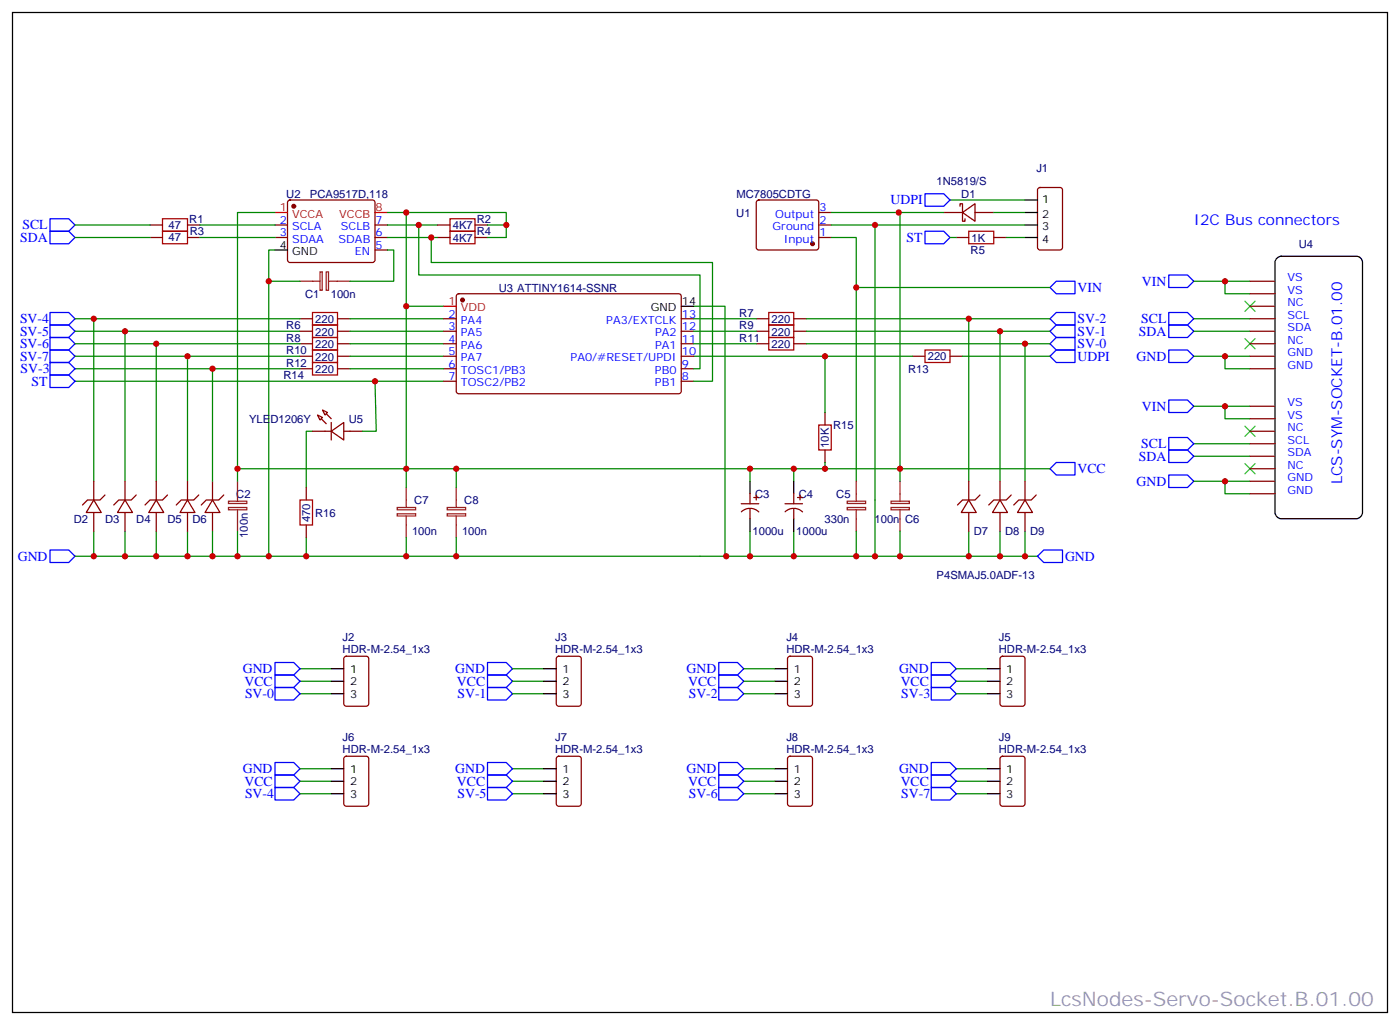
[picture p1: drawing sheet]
<svg xmlns="http://www.w3.org/2000/svg" width="395mm" height="289mm" viewBox="0 0 395 289" stroke-linecap="round" stroke-linejoin="round" font-family="sans-serif">
<g fill="none" stroke="#008700" stroke-width=".35">
<path d="M77.6 60h-10.6v75.8M109.4 60h33.5v3.5M114.7 60v26.4M234.6 60h19.4v75.8M253.6 60h12.7M268.1 56.4h21.2M280.5 60h8.8M21.2 63.5h21.1M21.2 67h21.1M56.4 63.5h21.2M56.4 67h21.2M75.8 79.4h8.9"/>
<path d="M77.6 70.6h-1.8v86.4M109.4 70.6h1.7v8.8h-12.3M109.4 63.5h14.1M109.4 67h14.1M118.2 63.5v14.1h79.4v26.5h-1.8M121.7 67v7.1h79.4v33.5h-5.3M137.6 63.5h5.3v3.5h-5.3M234.6 63.5h12.3v93.5M234.6 67h7.1v14.1h54.6M246.9 63.5h42.4M268.1 67h1.8M284 67h5.3"/>
<path d="M336.9 79.4h15.9M345.7 79.4v3.5h7.1M21.2 90h63.5M21.2 93.5h63.5M21.2 97h63.5M26.5 90v45.8M35.3 93.5v42.3M44.1 97v38.8M98.8 90h26.4M98.8 93.5h26.4M98.8 97h26.4M125.2 86.4h-10.5v45.9h181.6"/>
<path d="M195.8 86.4h8.8v70.6h.4M195.8 90h17.6M195.8 93.5h17.6M195.8 97h17.6M227.5 90h68.8M227.5 93.5h68.8M227.5 97h68.8M241.7 81.1v54.7M273.4 90v45.8M282.2 93.5v42.3M289.3 97v38.8M336.9 90h15.9"/>
<path d="M336.9 93.5h15.9M21.2 100.5h63.5M21.2 107.6h104M21.2 104.1h63.5M52.9 100.5v35.3M60 104.1v31.7M98.8 100.5h26.4M98.8 104.1h26.4M105.8 107.6l.4 14.1h-3.9M195.8 100.5h61.7M232.8 100.5v15.9M271.6 100.5h24.7"/>
<path d="M336.9 100.5h15.9M336.9 114.7h15.9M345.7 114.7v3.5h7.1M345.7 100.5v3.6h7.1M67 132.3h47.7v5.3M88.2 121.7h-1.8v15.9M128.8 132.3v5.3M211.7 132.3v3.5M224 132.3v3.5M232.8 130.5v1.8M336.9 135.8h15.9M336.9 128.8h15.9"/>
<path d="M336.9 125.2h15.9M345.7 135.8v3.5h7.1M21.2 157h271.6M26.5 149.9v7.1M35.3 149.9v7.1M44.1 149.9v7.1M52.9 149.9v7.1M60 149.9v7.1M67 149.9v7.1M86.4 151.7v5.3M114.7 151.7v5.3M128.8 151.7v5.3"/>
<path d="M211.7 149.9v7.1M224 149.9v7.1M241.7 149.9v7.1M254 149.9v7.1M273.4 149.9v7.1M282.2 149.9v7.1M289.3 149.9v7.1M84.7 188.7h8.8M84.7 192.3h8.8M84.7 195.8h8.8M144.6 188.7h8.9M144.6 192.3h8.9"/>
<path d="M144.6 195.8h8.9M209.9 188.7h8.8M209.9 192.3h8.8M209.9 195.8h8.8M269.9 188.7h8.8M269.9 192.3h8.8M269.9 195.8h8.8M84.7 217h8.8M144.6 217h8.9M209.9 217h8.8M269.9 217h8.8M84.7 224h8.8"/>
<path d="M84.7 220.5h8.8M144.6 224h8.9M144.6 220.5h8.9M209.9 224h8.8M209.9 220.5h8.8M269.9 224h8.8M269.9 220.5h8.8"/>
</g>
<g fill="none" stroke="#00f" stroke-width=".35">
<path d="M261.1 54.7h5.2l1.8 1.7-1.8 1.8h-5.2zM14.1 65.3h5.3l1.8 1.7-1.8 1.8h-5.3zM14.1 61.7h5.3l1.8 1.8-1.8 1.8h-5.3zM261.1 65.3h5.2l1.8 1.7-1.8 1.8h-5.2zM298.1 79.4h5.3v3.5h-5.3l-1.8-1.8zM329.8 77.6h5.3l1.8 1.8-1.8 1.7h-5.3zM14.1 88.2h5.3l1.8 1.8-1.8 1.7h-5.3zM14.1 91.7h5.3l1.8 1.8-1.8 1.7h-5.3zM14.1 95.2h5.3l1.8 1.8-1.8 1.8h-5.3zM14.1 98.8h5.3l1.8 1.7-1.8 1.8h-5.3zM296.3 90l1.8-1.8h5.3v3.5h-5.3zM298.1 91.7h5.3v3.5h-5.3l-1.8-1.7z"/>
<path d="M298.1 95.2h5.3v3.6h-5.3l-1.8-1.8zM329.8 98.8h5.3l1.8 1.7-1.8 1.8h-5.3zM329.8 88.2h5.3l1.8 1.8-1.8 1.7h-5.3zM329.8 91.7h5.3l1.8 1.8-1.8 1.7h-5.3zM14.1 105.8h5.3l1.8 1.8-1.8 1.8h-5.3zM14.1 102.3h5.3l1.8 1.8-1.8 1.7h-5.3zM296.3 100.5l1.8-1.7h5.3v3.5h-5.3zM329.8 112.9h5.3l1.8 1.8-1.8 1.7h-5.3zM296.3 132.3l1.8-1.8h5.3v3.6h-5.3zM329.8 134.1h5.3l1.8 1.7-1.8 1.8h-5.3zM329.8 123.5h5.3l1.8 1.7-1.8 1.8h-5.3zM329.8 127h5.3l1.8 1.8-1.8 1.7h-5.3z"/>
<path d="M14.1 155.2h5.3l1.8 1.8-1.8 1.8h-5.3zM292.8 157l1.8-1.8h5.3v3.6h-5.3zM77.6 187h5.3l1.8 1.7-1.8 1.8h-5.3zM77.6 190.5h5.3l1.8 1.8-1.8 1.7h-5.3zM77.6 194h5.3l1.8 1.8-1.8 1.8h-5.3zM137.6 194h5.3l1.7 1.8-1.7 1.8h-5.3zM137.6 190.5h5.3l1.7 1.8-1.7 1.7h-5.3zM137.6 187h5.3l1.7 1.7-1.7 1.8h-5.3zM202.8 194h5.3l1.8 1.8-1.8 1.8h-5.3zM202.8 190.5h5.3l1.8 1.8-1.8 1.7h-5.3zM202.8 187h5.3l1.8 1.7-1.8 1.8h-5.3zM262.8 194h5.3l1.8 1.8-1.8 1.8h-5.3z"/>
<path d="M262.8 190.5h5.3l1.8 1.8-1.8 1.7h-5.3zM262.8 187h5.3l1.8 1.7-1.8 1.8h-5.3zM77.6 218.7h5.3l1.8 1.8-1.8 1.7h-5.3zM77.6 215.2h5.3l1.8 1.8-1.8 1.7h-5.3zM137.6 215.2h5.3l1.7 1.8-1.7 1.7h-5.3zM137.6 218.7h5.3l1.7 1.8-1.7 1.7h-5.3zM202.8 215.2h5.3l1.8 1.8-1.8 1.7h-5.3zM202.8 218.7h5.3l1.8 1.8-1.8 1.7h-5.3zM262.8 215.2h5.3l1.8 1.8-1.8 1.7h-5.3zM262.8 218.7h5.3l1.8 1.8-1.8 1.7h-5.3zM77.6 222.2h5.3l1.8 1.8-1.8 1.8h-5.3zM137.6 222.2h5.3l1.7 1.8-1.7 1.8h-5.3z"/>
<path d="M202.8 222.2h5.3l1.8 1.8-1.8 1.8h-5.3zM262.8 222.2h5.3l1.8 1.8-1.8 1.8h-5.3z"/>
</g>
<g fill="none" stroke="#870000" stroke-width=".35">
<path d="M81.4 56.7l.4-.3h23.3l.5 .3 .2 .5v16.5l-.7 .4-23.5-.1-.5-.6v-16.2zM213.7 56.7l.4-.3h16.3l.5 .3 .2 .5v12.7l-.3 .4-.4 .3h-16.3l-.5-.3-.2-.4v-12.7zM231.1 60h3.5M266.3 60h5.3M270.9 58.2v-.7h.7v4.9h.7v-.7M271.6 60l3.6-2.5v4.9zM275.2 60h5.3M293 53.1l.5-.2h5.7l.6 .4 .1 16.6-.5 .6-5.9 .1-.6-.5-.1-16.5zM42.3 63.5h3.6M42.3 67h3.6M52.9 63.5h3.5M52.9 67h3.5"/>
<path d="M77.6 63.5h3.5M77.6 67h3.5M105.8 63.5h3.6M105.8 67h3.6M105.8 70.6h3.6M123.5 63.5h3.5M123.5 67h3.5M134.1 63.5h3.5M134.1 67h3.5M231.1 63.5h3.5M231.1 67h3.5M269.9 67h3.5"/>
<path d="M280.5 67h3.5M352.8 79.4h7M84.7 90h3.5M84.7 93.5h3.5M84.7 97h3.5M95.2 90h3.6M95.2 93.5h3.6M95.2 97h3.6M125.2 90h3.6M125.2 93.5h3.6M125.2 97h3.6M129 83.1l.5-.2 62.3 .1 .5 .6-.1 27.1-.6 .4h-62.4l-.4-.7v-26.8z"/>
<path d="M192.3 90h3.5M192.3 93.5h3.5M192.3 97h3.5M213.4 90h3.6M213.4 93.5h3.6M213.4 97h3.6M224 90h3.5M224 93.5h3.5M224 97h3.5M352.8 82.9h7M352.8 86.4h7M352.8 90h7"/>
<path d="M352.8 93.5h7M352.8 97h7M84.7 100.5h3.5M84.7 104.1h3.5M89.6 117.1l1.4 .7-.7 .7zM91 115.7l1.4 .7-.7 .7zM93.5 119.2v5M95.2 100.5h3.6M95.2 104.1h3.6M125.2 100.5h3.6M125.2 104.1h3.6M125.2 107.6h3.6"/>
<path d="M192.3 100.5h3.5M192.3 104.1h3.5M192.3 107.6h3.5M232.8 116.4v3.5M257.5 100.5h3.6M268.1 100.5h3.5M352.8 100.5h7M352.8 104.1h7M352.8 118.2h7M352.8 114.7h7M26.5 135.8v5.3M29.6 139.7l-1.4 1.4h-3.5l-1.4 1.4"/>
<path d="M35.3 135.8v5.3M38.5 139.7l-1.5 1.4h-3.5l-1.4 1.4M44.1 135.8v5.3M47.3 139.7l-1.4 1.4h-3.6l-1.4 1.4M52.9 135.8v5.3M56.1 139.7l-1.4 1.4h-3.5l-1.5 1.4M60 135.8v5.3M63.1 139.7l-1.4 1.4h-3.5l-1.4 1.4M86.4 137.6v3.5M88.2 121.7h5.3M93.5 121.7l3.5-2.5v5zM97 121.7h5.3"/>
<path d="M211.7 139.3v2.9M213.4 139.7v1.4M224 139.3v2.9M225.8 139.7v1.4M232.8 127v3.5M273.4 135.8v5.3M276.6 139.7l-1.4 1.4h-3.6l-1.4 1.4M282.2 135.8v5.3M285.4 139.7l-1.4 1.4h-3.5l-1.5 1.4M289.3 135.8v5.3M292.5 139.7l-1.5 1.4h-3.5l-1.4 1.4M352.8 121.7h7"/>
<path d="M352.8 139.3h7M352.8 135.8h7M352.8 132.3h7M352.8 128.8h7M352.8 125.2h7M26.5 141.1l2.1 3.5h-4.3zM26.5 144.6v5.3M35.3 141.1l2.1 3.5h-4.2zM35.3 144.6v5.3M44.1 141.1l2.1 3.5h-4.2zM44.1 144.6v5.3M52.9 141.1l2.1 3.5h-4.2z"/>
<path d="M52.9 144.6v5.3M60 141.1l2.1 3.5h-4.2zM60 144.6v5.3M86.4 148.2v3.5M209.2 142.2h4.9M209.2 144.4a3.5 3.5 0 0 1 4.9 .1M211.7 143.6v2.8M212.7 140.4h1.4M221.5 142.2h5M221.6 144.4a3.5 3.5 0 0 1 4.9 .1M224 143.6v2.8M225.1 140.4h1.4"/>
<path d="M273.4 141.1l2.1 3.5h-4.2zM273.4 144.6v5.3M282.2 141.1l2.1 3.5h-4.2zM282.2 144.6v5.3M289.3 141.1l2.1 3.5h-4.2zM289.3 144.6v5.3M97.2 185.4l.5-.2h5.7l.6 .4 .1 13-.5 .7h-5.9l-.6-.4-.1-13zM157.2 185.4l.5-.2h5.6l.7 .4v13l-.4 .7h-5.9l-.7-.4v-13zM222.5 185.4l.5-.2h5.6l.7 .4v13l-.5 .7h-5.8l-.7-.4-.1-13zM282.5 185.4l.4-.2h5.7l.6 .4 .1 13-.5 .7h-5.9l-.6-.4-.1-13zM97.2 213.6l.5-.2h5.7l.6 .5 .1 12.9-.5 .7h-5.9l-.6-.4-.1-13zM157.2 213.6l.5-.2h5.6l.7 .5v12.9l-.4 .7h-5.9l-.7-.4v-13z"/>
<path d="M222.5 213.6l.5-.2h5.6l.7 .5v12.9l-.5 .7h-5.8l-.7-.4-.1-13zM282.5 213.6l.4-.2h5.7l.6 .5 .1 12.9-.5 .7h-5.9l-.6-.4-.1-13z"/>
</g>
<g fill="#870000" stroke="#870000" stroke-width=".35">
<path d="M90.7 118.2l1.4 1.4z"/>
<path d="M92.1 116.8l1.4 1.4z"/>
<circle cx="82.9" cy="58.2" r=".53"/>
<circle cx="229.3" cy="68.8" r=".53"/>
<circle cx="130.5" cy="84.7" r=".53"/>
</g>
<path d="M77.6 60h3.5M105.8 60h3.6M125.2 86.4h3.6" fill="none" stroke="#f00" stroke-width=".35"/>
<g fill="none" stroke="#000" stroke-width=".35">
<path d="M3.5 3.5h388.1v282.3h-388.1zM289.3 56.4h3.5M289.3 60h3.5M77.6 70.6h3.5M289.3 63.5h3.5M289.3 67h3.5M360.4 72.8l1.2-.5h21.2a1.76 1.76 0 0 1 1.7 1.8v70.5a1.89 1.89 0 0 1-1.7 1.8h-21.2a1.89 1.89 0 0 1-1.8-1.8v-70.5zM192.3 86.4h3.5M211.7 135.8v3.5M224 135.8v3.5M211.7 146.4v3.5M224 146.4v3.5"/>
<path d="M93.5 195.8h3.5M93.5 188.7h3.5M93.5 192.3h3.5M153.5 195.8h3.5M153.5 188.7h3.5M153.5 192.3h3.5M218.7 195.8h3.5M218.7 188.7h3.5M218.7 192.3h3.5M278.7 195.8h3.5M278.7 188.7h3.5M278.7 192.3h3.5"/>
<path d="M93.5 217h3.5M153.5 217h3.5M218.7 217h3.5M278.7 217h3.5M93.5 224h3.5M93.5 220.5h3.5M153.5 224h3.5M153.5 220.5h3.5M218.7 224h3.5M218.7 220.5h3.5M278.7 224h3.5M278.7 220.5h3.5"/>
</g>
<g fill="none" stroke="#a10000" stroke-width=".35">
<path d="M45.9 61.7h7v3.6h-7zM45.9 65.3h7v3.5h-7zM127 61.7h7.1v3.6h-7.1zM127 65.3h7.1v3.5h-7.1zM273.4 65.3h7.1v3.5h-7.1zM88.2 88.2h7v3.5h-7zM88.2 91.7h7v3.5h-7zM88.2 95.2h7v3.6h-7zM88.2 98.8h7v3.5h-7zM217 88.2h7v3.5h-7zM217 91.7h7v3.5h-7zM217 95.2h7v3.6h-7z"/>
<path d="M261.1 98.8h7v3.5h-7zM88.2 102.3h7v3.5h-7zM231.1 119.9h3.5v7.1h-3.5zM84.7 141.1h3.5v7.1h-3.5z"/>
</g>
<g fill="none" stroke="#8c2424" stroke-width=".35">
<path d="M84.7 79.4h5.6M90.3 76.7h.6v5.2h-.6zM92.1 76.7h.6v5.2h-.6zM92.8 79.4h6M67 135.8v5.7M114.7 137.6v5.6M128.8 137.6v5.6M241.7 135.8v5.7M254 135.8v5.7M64.5 143.2h5.2v.7h-5.2zM64.5 141.5h5.2v.6h-5.2zM67 143.9v6"/>
<path d="M112.1 145h5.2v.6h-5.2zM112.1 143.2h5.2v.7h-5.2zM114.7 145.7v6M126.2 145h5.2v.6h-5.2zM126.2 143.2h5.2v.7h-5.2zM128.8 145.7v6M239.1 143.2h5.2v.7h-5.2zM239.1 141.5h5.2v.6h-5.2zM241.7 143.9v6M251.5 143.2h5.1v.7h-5.1zM251.5 141.5h5.1v.6h-5.1zM254 143.9v6"/>
</g>
<path d="M351.4 95.6l2.8 2.8M351.4 85l2.8 2.8M354.2 95.6l-2.8 2.8M354.2 85l-2.8 2.8M351.4 120.3l2.8 2.8M351.4 130.9l2.8 2.8M354.2 120.3l-2.8 2.8M354.2 130.9l-2.8 2.8" fill="none" stroke="#3c3" stroke-width=".35"/>
<g fill="#c00">
<circle cx="241.7" cy="81.1" r=".88"/>
<circle cx="345.7" cy="79.4" r=".88"/>
<circle cx="345.7" cy="114.7" r=".88"/>
<circle cx="345.7" cy="100.5" r=".88"/>
<circle cx="345.7" cy="135.8" r=".88"/>
<circle cx="211.7" cy="157" r=".88"/>
<circle cx="224" cy="157" r=".88"/>
<circle cx="241.7" cy="157" r=".88"/>
<circle cx="86.4" cy="157" r=".88"/>
<circle cx="67" cy="157" r=".88"/>
<circle cx="254" cy="157" r=".88"/>
<circle cx="246.9" cy="157" r=".88"/>
<circle cx="253.6" cy="60" r=".88"/>
<circle cx="246.9" cy="63.5" r=".88"/>
<circle cx="142.9" cy="63.5" r=".88"/>
<circle cx="114.7" cy="157" r=".88"/>
<circle cx="114.7" cy="60" r=".88"/>
<circle cx="114.7" cy="86.4" r=".88"/>
<circle cx="128.8" cy="157" r=".88"/>
<circle cx="224" cy="132.3" r=".88"/>
<circle cx="211.7" cy="132.3" r=".88"/>
<circle cx="254" cy="132.3" r=".88"/>
<circle cx="114.7" cy="132.3" r=".88"/>
<circle cx="128.8" cy="132.3" r=".88"/>
<circle cx="232.8" cy="132.3" r=".88"/>
<circle cx="232.8" cy="100.5" r=".88"/>
<circle cx="289.3" cy="157" r=".88"/>
<circle cx="282.2" cy="157" r=".88"/>
<circle cx="273.4" cy="157" r=".88"/>
<circle cx="26.5" cy="157" r=".88"/>
<circle cx="35.3" cy="157" r=".88"/>
<circle cx="44.1" cy="157" r=".88"/>
<circle cx="52.9" cy="157" r=".88"/>
<circle cx="26.5" cy="90" r=".88"/>
<circle cx="35.3" cy="93.5" r=".88"/>
<circle cx="44.1" cy="97" r=".88"/>
<circle cx="52.9" cy="100.5" r=".88"/>
<circle cx="75.8" cy="157" r=".88"/>
<circle cx="67" cy="132.3" r=".88"/>
<circle cx="60" cy="157" r=".88"/>
<circle cx="60" cy="104.1" r=".88"/>
<circle cx="105.8" cy="107.6" r=".88"/>
<circle cx="289.3" cy="97" r=".88"/>
<circle cx="282.2" cy="93.5" r=".88"/>
<circle cx="273.4" cy="90" r=".88"/>
<circle cx="205" cy="157" r=".88"/>
<circle cx="118.2" cy="63.5" r=".88"/>
<circle cx="121.7" cy="67" r=".88"/>
<circle cx="75.8" cy="79.4" r=".88"/>
</g>
<text font-size="5.6" fill="#999" x="296.3" y="284">LcsNodes-Servo-Socket.B.01.00</text>
<g font-size="4.2" fill="#00f">
<text x="336.9" y="63.5">I2C Bus connectors</text>
<text x="378.8" y="136.7" transform="rotate(-90 378.8 136.7)">LCS-SYM-SOCKET-B.01.00</text>
</g>
<g font-size="3.9" fill="#00f">
<text x="251.3" y="57.7">UDPI</text>
<text x="6.3" y="64.7">SCL</text>
<text x="5.7" y="68.3">SDA</text>
<text x="255.8" y="68.3">ST</text>
<text x="304.1" y="82.5">VIN</text>
<text x="322.3" y="80.6">VIN</text>
<text x="5.6" y="91.2">SV-4</text>
<text x="5.6" y="94.8">SV-5</text>
<text x="304.1" y="91.3">SV-2</text>
<text x="304.1" y="94.8">SV-1</text>
<text x="321.4" y="94.7">SDA</text>
<text x="322.1" y="91.2">SCL</text>
<text x="5.6" y="98.3">SV-6</text>
<text x="5.6" y="101.8">SV-7</text>
<text x="304.1" y="101.9">UDPI</text>
<text x="304.1" y="98.3">SV-0</text>
<text x="320.8" y="101.8">GND</text>
<text x="5.8" y="105.3">SV-3</text>
<text x="8.9" y="108.9">ST</text>
<text x="322.3" y="115.9">VIN</text>
<text x="321.4" y="130">SDA</text>
<text x="322.1" y="126.5">SCL</text>
<text x="304.1" y="133.6">VCC</text>
<text x="320.8" y="137.1">GND</text>
<text x="5" y="158.2">GND</text>
<text x="300.6" y="158.2">GND</text>
<text x="68.5" y="190">GND</text>
<text x="128.5" y="190">GND</text>
<text x="193.8" y="190">GND</text>
<text x="253.7" y="190">GND</text>
<text x="69" y="193.5">VCC</text>
<text x="69.1" y="197">SV-0</text>
<text x="129" y="193.5">VCC</text>
<text x="129.1" y="197">SV-1</text>
<text x="194.2" y="193.5">VCC</text>
<text x="194.4" y="197">SV-2</text>
<text x="254.2" y="193.5">VCC</text>
<text x="254.4" y="197">SV-3</text>
<text x="68.5" y="218.2">GND</text>
<text x="69" y="221.7">VCC</text>
<text x="128.5" y="218.2">GND</text>
<text x="129" y="221.7">VCC</text>
<text x="193.8" y="218.2">GND</text>
<text x="194.2" y="221.7">VCC</text>
<text x="253.7" y="218.2">GND</text>
<text x="254.2" y="221.7">VCC</text>
<text x="69.1" y="225.2">SV-4</text>
<text x="129.1" y="225.2">SV-5</text>
<text x="194.4" y="225.2">SV-6</text>
<text x="254.4" y="225.2">SV-7</text>
</g>
<g font-size="3.2" fill="#000080">
<text x="264.3" y="52.3">1N5819/S</text>
<text x="292.5" y="48.7">J1</text>
<text x="80.8" y="55.8">U2</text>
<text x="87.5" y="55.8">PCA9517D,118</text>
<text x="207.8" y="55.8">MC7805CDTG</text>
<text x="271.3" y="55.8">D1</text>
<text x="47.6" y="64.7">47</text>
<text x="53.4" y="62.9">R1</text>
<text x="127.8" y="64.6">4K7</text>
<text x="134.6" y="62.9">R2</text>
<text x="207.8" y="61.1">U1</text>
<text x="47.6" y="68.1">47</text>
<text x="53.5" y="66.4">R3</text>
<text x="127.8" y="68.2">4K7</text>
<text x="134.6" y="66.4">R4</text>
<text x="273.9" y="71.7">R5</text>
<text x="274.2" y="68.2">1K</text>
<text x="366.6" y="69.9">U4</text>
<text x="140.8" y="82.3">U3 ATTINY1614-SSNR</text>
<text x="86.1" y="84.1">C1</text>
<text x="93.4" y="84.1">100n</text>
<text x="208.6" y="89.3">R7</text>
<text x="80.8" y="92.9">R6</text>
<text x="89" y="91.2">220</text>
<text x="89" y="94.7">220</text>
<text x="208.6" y="92.9">R9</text>
<text x="217.7" y="91.2">220</text>
<text x="217.7" y="94.7">220</text>
<text x="80.8" y="96.4">R8</text>
<text x="80.8" y="99.9">R10</text>
<text x="89" y="98.2">220</text>
<text x="89" y="101.7">220</text>
<text x="208.6" y="96.4">R11</text>
<text x="217.7" y="98.1">220</text>
<text x="261.8" y="101.6">220</text>
<text x="80" y="107">R14</text>
<text x="80.8" y="103.5">R12</text>
<text x="89" y="105.3">220</text>
<text x="256.3" y="105.2">R13</text>
<text x="70.3" y="119.3">YLED1206Y</text>
<text x="98.4" y="119.3">U5</text>
<text x="235.1" y="121">R15</text>
<text x="233.9" y="126.4" transform="rotate(-90 233.9 126.4)">10K</text>
<text x="66.7" y="140.5">C2</text>
<text x="116.9" y="142.2">C7</text>
<text x="131" y="142.2">C8</text>
<text x="213.1" y="140.5">C3</text>
<text x="225.4" y="140.5">C4</text>
<text x="236" y="140.5">C5</text>
<text x="20.8" y="147.5">D2</text>
<text x="29.6" y="147.5">D3</text>
<text x="38.5" y="147.5">D4</text>
<text x="47.3" y="147.5">D5</text>
<text x="54.3" y="147.5">D6</text>
<text x="87.5" y="147.4" transform="rotate(-90 87.5 147.4)">470</text>
<text x="88.9" y="145.8">R16</text>
<text x="232.7" y="147.5">330n</text>
<text x="246.8" y="147.5">100n</text>
<text x="255.4" y="147.5">C6</text>
<text x="69.9" y="151.8" transform="rotate(-90 69.9 151.8)">100n</text>
<text x="116.3" y="151.1">100n</text>
<text x="130.4" y="151.1">100n</text>
<text x="212.4" y="151.1">1000u</text>
<text x="224.7" y="151.1">1000u</text>
<text x="274.8" y="151.1">D7</text>
<text x="283.6" y="151.1">D8</text>
<text x="290.7" y="151.1">D9</text>
<text x="264.3" y="163.4">P4SMAJ5.0ADF-13</text>
<text x="96.7" y="184.2">HDR-M-2.54_1x3</text>
<text x="96.7" y="180.9">J2</text>
<text x="156.7" y="184.2">HDR-M-2.54_1x3</text>
<text x="156.7" y="180.9">J3</text>
<text x="221.9" y="184.2">HDR-M-2.54_1x3</text>
<text x="221.9" y="180.9">J4</text>
<text x="281.9" y="184.2">HDR-M-2.54_1x3</text>
<text x="281.9" y="180.9">J5</text>
<text x="96.7" y="209.1">J6</text>
<text x="156.7" y="209.1">J7</text>
<text x="221.9" y="209.1">J8</text>
<text x="281.9" y="209.1">J9</text>
<text x="96.7" y="212.4">HDR-M-2.54_1x3</text>
<text x="156.7" y="212.4">HDR-M-2.54_1x3</text>
<text x="221.9" y="212.4">HDR-M-2.54_1x3</text>
<text x="281.9" y="212.4">HDR-M-2.54_1x3</text>
</g>
<g font-size="3.2" fill="#f00">
<text x="78.9" y="59.6">1</text>
<text x="106" y="59.6">8</text>
<text x="82.4" y="61.4">VCCA</text>
<text x="95.8" y="61.4">VCCB</text>
<text x="126.6" y="86.1">1</text>
<text x="130.1" y="87.8">VDD</text>
</g>
<g font-size="3.2" fill="#00f">
<text x="231.2" y="59.6">3</text>
<text x="78.9" y="63.1">2</text>
<text x="82.4" y="64.9">SCLA</text>
<text x="96.2" y="64.9">SCLB</text>
<text x="106" y="63.1">7</text>
<text x="218" y="64.9">Ground</text>
<text x="218.8" y="61.4">Output</text>
<text x="231.2" y="63.1">2</text>
<text x="78.9" y="66.7">3</text>
<text x="82.4" y="68.4">SDAA</text>
<text x="95.6" y="68.4">SDAB</text>
<text x="100.1" y="72">EN</text>
<text x="106" y="70.2">5</text>
<text x="106" y="66.7">6</text>
<text x="221.2" y="68.4">Input</text>
<text x="231.2" y="66.7">1</text>
<text x="363.4" y="79.4">VS</text>
<text x="363.4" y="82.9">VS</text>
<text x="126.6" y="89.6">2</text>
<text x="192.4" y="89.6">13</text>
<text x="363.4" y="86.4">NC</text>
<text x="363.4" y="90">SCL</text>
<text x="126.6" y="93.1">3</text>
<text x="130.1" y="91.4">PA4</text>
<text x="130.1" y="94.9">PA5</text>
<text x="171.1" y="91.4">PA3/EXTCLK</text>
<text x="184.9" y="94.9">PA2</text>
<text x="192.4" y="93.1">12</text>
<text x="363.4" y="93.5">SDA</text>
<text x="126.6" y="96.7">4</text>
<text x="126.6" y="100.2">5</text>
<text x="130.1" y="98.4">PA6</text>
<text x="130.1" y="102">PA7</text>
<text x="161" y="102">PA0/#RESET/UPDI</text>
<text x="184.9" y="98.4">PA1</text>
<text x="192.4" y="100.2">10</text>
<text x="192.4" y="96.7">11</text>
<text x="363.4" y="97">NC</text>
<text x="363.4" y="100.5">GND</text>
<text x="126.6" y="103.7">6</text>
<text x="126.6" y="107.2">7</text>
<text x="130.1" y="105.5">TOSC1/PB3</text>
<text x="184.9" y="105.5">PB0</text>
<text x="192.4" y="107.2">8</text>
<text x="192.4" y="103.7">9</text>
<text x="363.4" y="104.1">GND</text>
<text x="130.1" y="109">TOSC2/PB2</text>
<text x="184.9" y="109">PB1</text>
<text x="363.4" y="118.2">VS</text>
<text x="363.4" y="114.7">VS</text>
<text x="363.4" y="121.7">NC</text>
<text x="363.4" y="125.2">SCL</text>
<text x="363.4" y="128.8">SDA</text>
<text x="363.4" y="132.3">NC</text>
<text x="363.4" y="135.8">GND</text>
<text x="363.4" y="139.3">GND</text>
</g>
<g font-size="3.2">
<text x="294.1" y="57.2">1</text>
<text x="294.1" y="61.4">2</text>
<text x="294.1" y="64.9">3</text>
<text x="78.9" y="70.2">4</text>
<text x="82.4" y="72">GND</text>
<text x="294.1" y="68.4">4</text>
<text x="183.7" y="87.8">GND</text>
<text x="192.4" y="86.1">14</text>
<text x="98.8" y="189.8">1</text>
<text x="158.7" y="189.8">1</text>
<text x="224" y="189.8">1</text>
<text x="284" y="189.8">1</text>
<text x="98.8" y="196.9">3</text>
<text x="98.8" y="193.3">2</text>
<text x="158.7" y="196.9">3</text>
<text x="158.7" y="193.3">2</text>
<text x="224" y="196.9">3</text>
<text x="224" y="193.3">2</text>
<text x="284" y="196.9">3</text>
<text x="284" y="193.3">2</text>
<text x="98.8" y="218">1</text>
<text x="98.8" y="221.5">2</text>
<text x="158.7" y="218">1</text>
<text x="158.7" y="221.5">2</text>
<text x="224" y="218">1</text>
<text x="224" y="221.5">2</text>
<text x="284" y="218">1</text>
<text x="284" y="221.5">2</text>
<text x="98.8" y="225.1">3</text>
<text x="158.7" y="225.1">3</text>
<text x="224" y="225.1">3</text>
<text x="284" y="225.1">3</text>
</g>
</svg>
